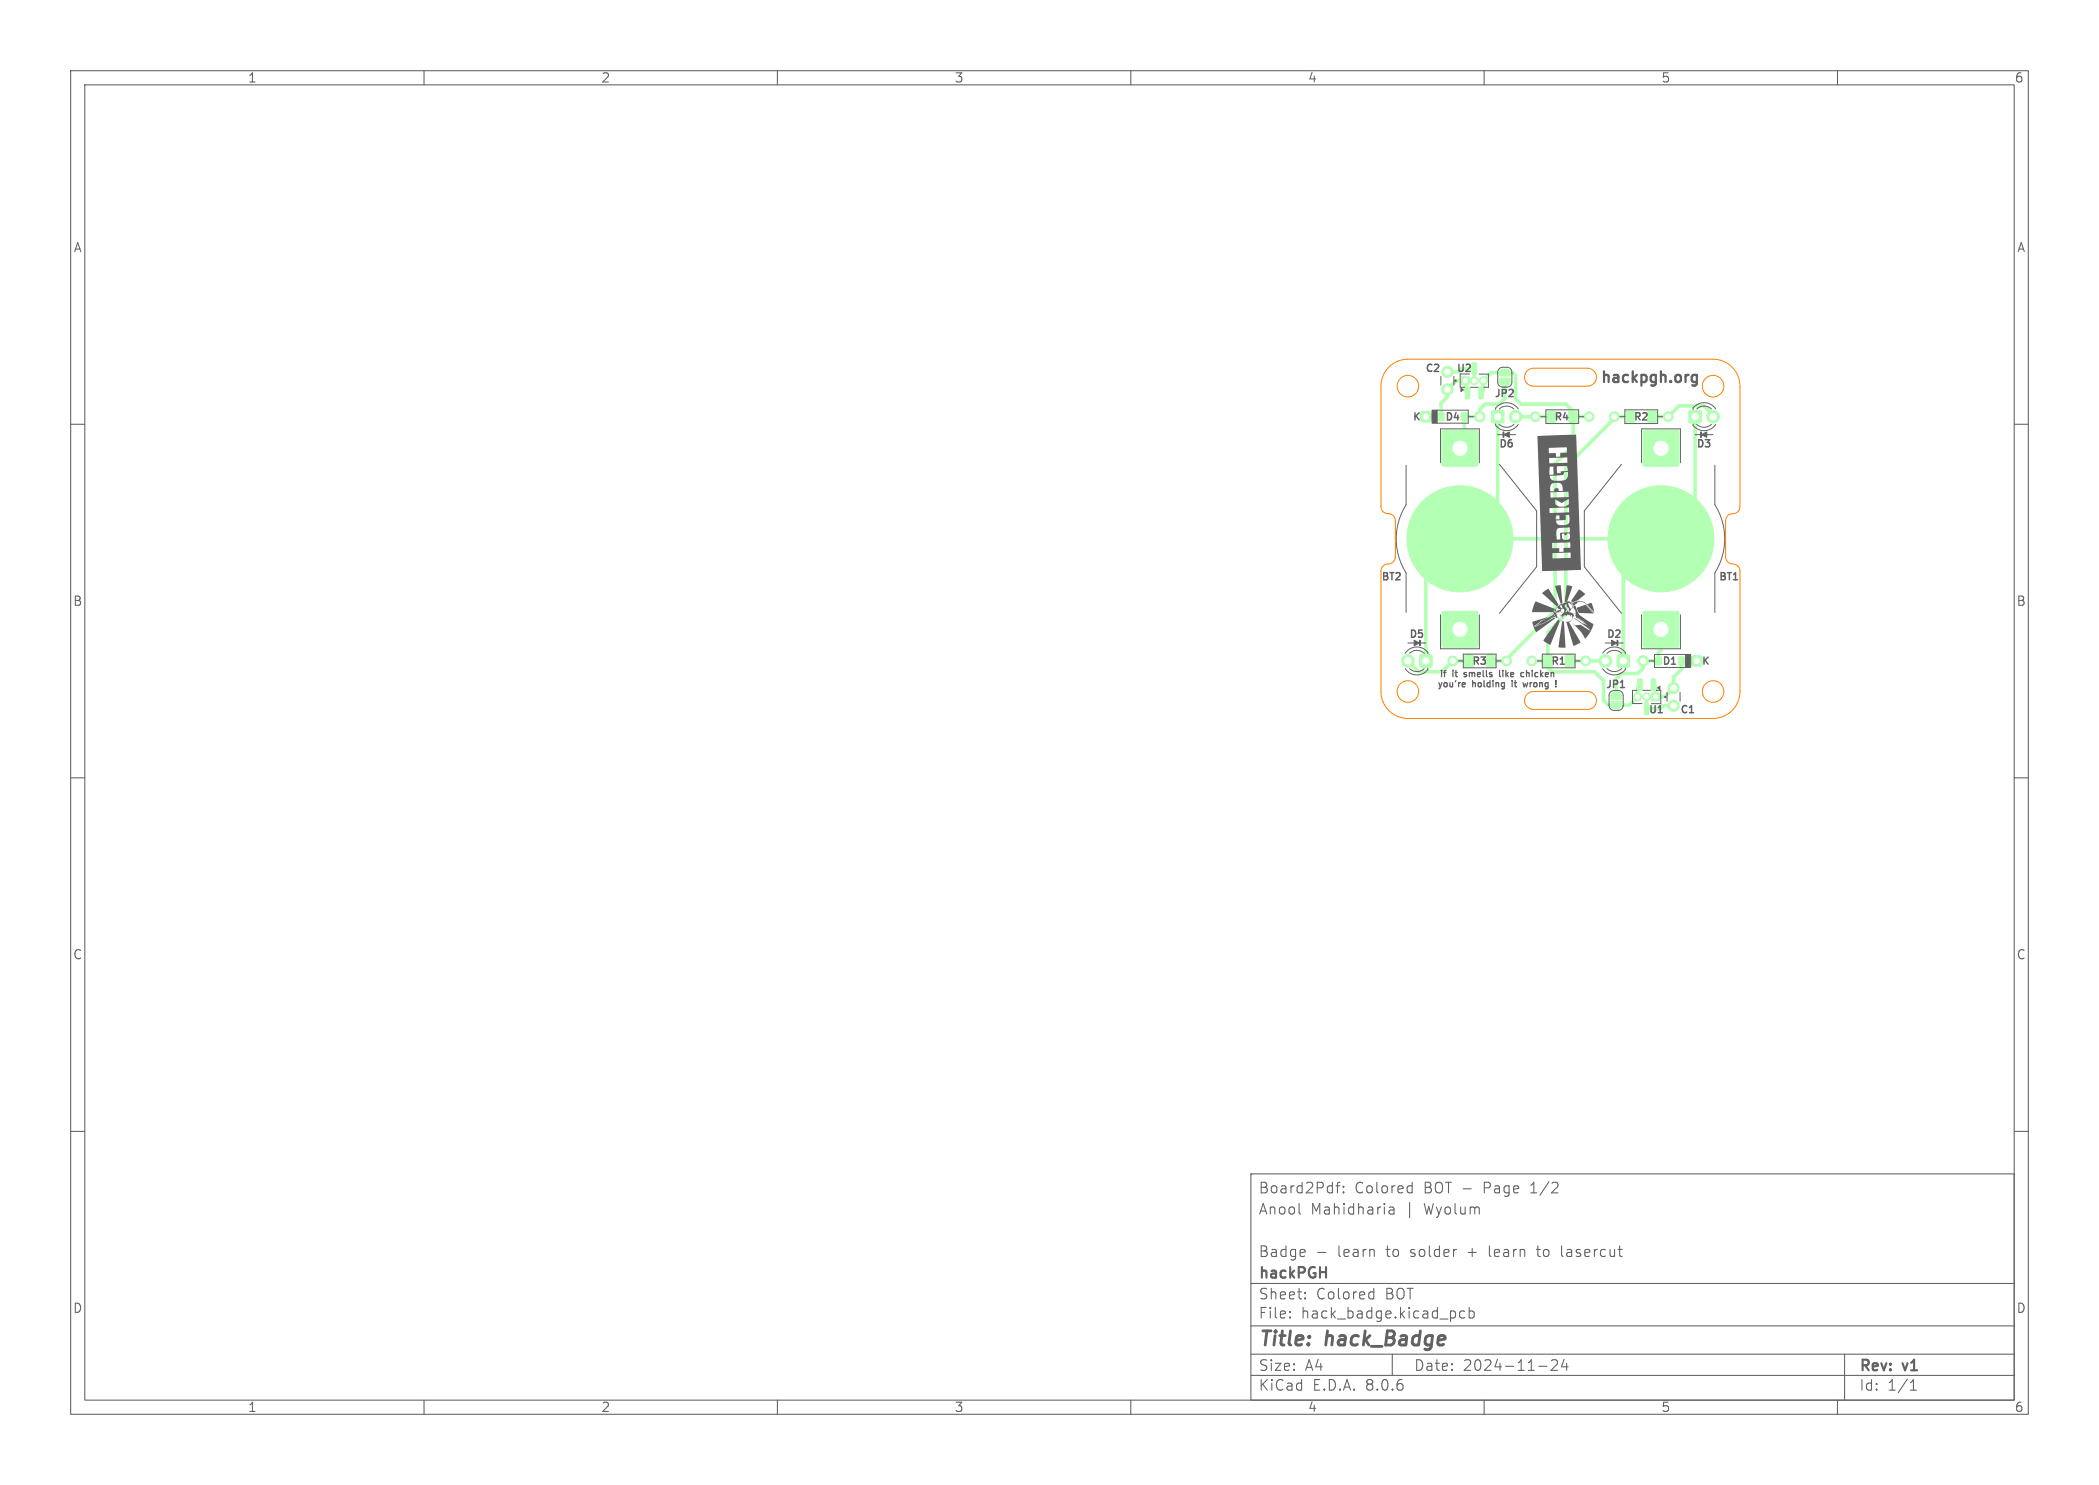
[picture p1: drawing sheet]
<svg xmlns="http://www.w3.org/2000/svg" width="297mm" height="210mm" viewBox="0 0 297 210" stroke-linecap="round" stroke-linejoin="round" font-family="sans-serif">
<g fill="#b3ffb3" stroke="#b3ffb3" stroke-width=".14">
<path d="M200.9 92.6h.2h1.5l.1 .2-.1 1.5-.2 .1-1.5-.1v-.2z"/>
<path d="M239 58.1l.2-.1 1.5 .1 .1 .2-.1 1.5h-.2h-1.5v-.2z"/>
<path d="M211.1 58.1l.2-.1 1.4 .1 .1 .2-.1 1.5h-.1h-1.5l-.1-.2z"/>
<path d="M228.9 92.6h.1h1.5l.1 .2-.1 1.5-.2 .1-1.4-.1-.1-.2z"/>
<path d="M232.5 60.9h.2h4.8l.1 .2-.1 4.8-.2 .1-4.8-.1v-.2z"/>
<path d="M232.5 86.5l.2-.1 4.8 .1 .1 .2-.1 4.8h-.2h-4.8v-.2z"/>
<path d="M204.1 86.5l.2-.1 4.8 .1v.2v4.8h-.2h-4.8l-.1-.2z"/>
<path d="M204.1 60.9h.2h4.8v.2v4.8l-.2 .1-4.8-.1-.1-.2z"/>
<path d="M218.4 92.7l.2-.1 1 .1v.1v1.5h-.2h-1l-.1-.2z"/>
<path d="M221.5 92.7l.2-.1 1 .1v.1v1.5h-.2h-1l-.1-.2z"/>
<path d="M201.1 58.3l.2-.1 1.1 .1 .1 .1-.1 1.2-.1 .1-1.2-.1-.1-.2z"/>
<path d="M203.5 58.4h.8v1.1h-.8z"/>
<path d="M206.8 58.4h.8v1.1h-.8z"/>
<path d="M228 98.1a.95 .95 0 0 1 1.1-.2l.3 .3v.7h-1.5v-.6z"/>
<path d="M227.9 99.2h1.5v.6l-.1 .2a.95 .95 0 0 1-1 .2l-.3-.3z"/>
<path d="M206.8 53.3h1.1v1.1h-1.1z"/>
<path d="M207.4 54.8l.4-.1 .2 .1v1.4l-.1 .2h-.4l-.2-.1z"/>
<path d="M208.3 51.3h.5l.1 .1v1.4l-.1 .2h-.4l-.1-.1z"/>
<path d="M209.3 54.8l.4-.1 .2 .1v1.4l-.1 .2h-.4l-.2-.1z"/>
<path d="M233.7 98h1.1v1.1h-1.1z"/>
<path d="M233.7 96h.4l.2 .1v1.4l-.1 .2h-.4l-.2-.1z"/>
<path d="M232.7 99.5l.5-.1 .1 .1v1.4l-.1 .2h-.4l-.1-.1z"/>
<path d="M231.8 96h.4l.2 .1v1.4l-.1 .2h-.4l-.2-.1z"/>
<path d="M230.1 58.1h.2h1v.2v1.4l-.2 .1-1-.1-.1-.1z"/>
<path d="M233.2 58.1h.2h1v.2v1.4l-.2 .1-1-.1-.1-.1z"/>
<path d="M212.2 53.5h1.5v.6l-.1 .2a.95 .95 0 0 1-1.1 .2l-.3-.3z"/>
<path d="M212.3 52.4a.95 .95 0 0 1 1-.2l.3 .3 .1 .7h-1.5v-.6z"/>
<path d="M210.3 92.7l.2-.1 1 .1 .1 .1-.1 1.5h-.2h-1v-.2z"/>
<path d="M207.2 92.7l.2-.1 1 .1 .1 .1-.1 1.5h-.2h-1v-.2z"/>
<path d="M239.4 92.8l.2-.1 1.2 .1 .1 .2-.1 1.1-.2 .1-1.2-.1v-.1z"/>
<path d="M237.6 92.9h.7v1.1h-.7z"/>
<path d="M234.3 92.9h.7v1.1h-.7z"/>
<path d="M222 58.1h.2h1l.1 .2-.1 1.4-.2 .1-1-.1v-.1z"/>
<path d="M218.9 58.1h.2h1l.1 .2-.1 1.4-.2 .1-1-.1v-.1z"/>
<circle cx="199.2" cy="93.5" r=".9"/>
<circle cx="242.4" cy="58.9" r=".9"/>
<circle cx="214.5" cy="58.9" r=".9"/>
<circle cx="227.2" cy="93.5" r=".9"/>
<circle cx="235" cy="76.2" r="7.5"/>
<circle cx="206.6" cy="76.2" r="7.5"/>
<circle cx="216.7" cy="93.5" r=".7"/>
<circle cx="224.4" cy="93.5" r=".7"/>
<circle cx="209.4" cy="58.9" r=".75"/>
<circle cx="204.8" cy="55.1" r=".8"/>
<circle cx="204.8" cy="52.6" r=".8"/>
<circle cx="208.6" cy="53.8" r=".56"/>
<circle cx="209.9" cy="53.8" r=".56"/>
<circle cx="233" cy="98.6" r=".56"/>
<circle cx="231.7" cy="98.6" r=".56"/>
<circle cx="236.8" cy="97.3" r=".8"/>
<circle cx="236.8" cy="99.8" r=".8"/>
<circle cx="228.4" cy="58.9" r=".7"/>
<circle cx="236" cy="58.9" r=".7"/>
<circle cx="213.2" cy="93.5" r=".7"/>
<circle cx="205.6" cy="93.5" r=".7"/>
<circle cx="232.5" cy="93.5" r=".75"/>
<circle cx="224.9" cy="58.9" r=".7"/>
<circle cx="217.2" cy="58.9" r=".7"/>
<circle cx="223.3" cy="76.2" r=".3"/>
<circle cx="218.3" cy="76.2" r=".3"/>
</g>
<g fill="none" stroke="#b3ffb3" stroke-width=".51">
<path d="M204.8 52.6h1.5M206.8 52.1h1.8v1.7M207.7 55.6l-.4-.4v-1.4h-1.2l-1.3 1.3v1l-.9 .9v1.9h-2.1M209.6 55.6l.3-.4v-1.4l1.1-1.1h3.1l.4 .4v3.3l.7 .8h6.4l1 1v4.8l-2.6 2.5v20.9l-6.8 6.8v.3h-2.3M211.9 58.9v12l-10.1 10.1v12.5M212.9 54v2.4l-.7 .8h-2.1l-.7 .7v1h-2.2v3.9l-.6 .6M214.5 58.9h5M222.6 58.9h2.3M230.7 58.9h-2.3v.3l-6.8 6.8v20.9l-2.6 2.5v4.1h-2.3M233.8 58.9h2.2l1.6-1.5h3.5l1.3 1.3v.2M239.9 58.9v12.5l-10.2 10.1v12M206.6 76.2h11.7"/>
<path d="M223.3 76.2h11.7M199.2 93.5l1.5 1.5h3.3l1.6-1.5h2.2M219 94.5l.5 .5h6.1l1.3 1.3v2.8l.6 .6h3.1l1.1-1.1v-1.4l.3-.4M222.1 93.5h5.1M233 98.6v1.7M235 89v2.9l-.4 .4v1.2h-2.1v1l-.8 .8h-2.3l-.7 .7v2.4M236.8 99.8h-1.5l-.5 .5M240.1 93.5h-2.2v1.1l-1.1 1.2v1.5l-1.2 1.3h-1.3v-1.4l-.4-.4"/>
</g>
<g fill="#fff" stroke="#fff" stroke-width=".14">
<circle cx="223.3" cy="76.2" r=".15"/>
<circle cx="218.3" cy="76.2" r=".15"/>
<circle cx="201.8" cy="93.5" r=".45"/>
<circle cx="199.2" cy="93.5" r=".45"/>
<circle cx="239.9" cy="58.9" r=".45"/>
<circle cx="242.4" cy="58.9" r=".45"/>
<circle cx="211.9" cy="58.9" r=".45"/>
<circle cx="214.5" cy="58.9" r=".45"/>
<circle cx="229.7" cy="93.5" r=".45"/>
<circle cx="227.2" cy="93.5" r=".45"/>
<circle cx="235" cy="63.4" r="1"/>
<circle cx="235" cy="89" r="1"/>
<circle cx="206.6" cy="89" r="1"/>
<circle cx="206.6" cy="63.4" r="1"/>
<circle cx="216.7" cy="93.5" r=".35"/>
<circle cx="224.4" cy="93.5" r=".35"/>
<circle cx="201.8" cy="58.9" r=".37"/>
<circle cx="209.4" cy="58.9" r=".37"/>
<circle cx="204.8" cy="55.1" r=".4"/>
<circle cx="204.8" cy="52.6" r=".4"/>
<circle cx="207.3" cy="53.8" r=".3"/>
<circle cx="208.6" cy="53.8" r=".3"/>
<circle cx="209.9" cy="53.8" r=".3"/>
<circle cx="234.3" cy="98.6" r=".3"/>
<circle cx="233" cy="98.6" r=".3"/>
<circle cx="231.7" cy="98.6" r=".3"/>
<circle cx="236.8" cy="97.3" r=".4"/>
<circle cx="236.8" cy="99.8" r=".4"/>
<circle cx="228.4" cy="58.9" r=".35"/>
<circle cx="236" cy="58.9" r=".35"/>
<circle cx="213.2" cy="93.5" r=".35"/>
<circle cx="205.6" cy="93.5" r=".35"/>
<circle cx="240.1" cy="93.5" r=".37"/>
<circle cx="232.5" cy="93.5" r=".37"/>
<circle cx="224.9" cy="58.9" r=".35"/>
<circle cx="217.2" cy="58.9" r=".35"/>
</g>
<g fill="none" stroke="#626262" stroke-width=".15">
<path d="M10 10h277v190h-277zM12 12h273v186h-273zM60 10v2M110 10v2M160 10v2M210 10v2M260 10v2M10 60h2M285 60h2M10 110h2M285 110h2M10 160h2"/>
<path d="M285 160h2M177 166h108v32h-108zM183.9 171.6l.1 .1M186.5 177.1h1.1M189 167.7h.6M189.6 167.2l-.3 .1-.1 .1v1.3M190.1 168.6h.1l-.1 .1M190.1 168.6h-.1l.1 .1M190.1 167.8v.1M190.1 168.6v.1M190.1 167.8h.1l-.1 .1M190.1 167.8h-.1l.1 .1"/>
<path d="M196.6 170.8l.1-.1 .5 .1v.9M197.2 171.1h-.5a.29 .29 0 0 0-.2 .3 .29 .29 0 0 0 .2 .3l.5-.1M199.4 167.7l.4 .1M199.8 167.2v1.5M199.8 168.6l-.4 .1M217.4 176.7h.6M221 176.2v1.3l.2 .2M60 198v2M110 198v2M160 198v2M177 194.5h108M177 191.5h108"/>
<path d="M177 187.5h108M177 181.5h108M182.5 186.3h.1l-.1 .1M182.5 186.3v.1M182.5 185.5v.1M182.5 185.5h.1l-.1 .1M184.7 183.6v.1M184.7 183.6h-.1l.1 .1M184.7 182.8v.1M184.7 182.8h-.1l.1 .1M194 182.7l.4 .1M194.4 182.2v1.5"/>
<path d="M194.4 183.6l-.4 .1M197 191.5v3M207.2 185.5l-.4-.1-.3 .3v.4l.2 .2 .1 .1 .4-.1M207.9 185.5l.4-.1 .3 .3v.4l-.1 .2-.2 .1-.4-.1M207.9 184.9v1.5M210 198v2M217.7 193.2h1.2M219.5 192.4l.2-.1 .5 .1a.41 .41 0 0 1 .1 .5l-.8 .9h.9M221.3 192.2l-.3 1.1h.9M221.7 192.8v1M260 198v2M261 191.5v6.5"/>
<path d="M270.3 196.6h.9M270.3 195.5l.4-.4v1.5"/>
</g>
<g fill="#626262">
<path d="M217.3 85.1l2.7 1-.1 .3-.2 .2h-2.9l.1-.7z"/>
<path d="M216.8 87.9l2.2-.6-1 .5-.2 .3-.6 .4-.1 .1h.1l1.1-.4 1.6-.9 .2 .1-2.7 2-.4-.8z"/>
<path d="M217.2 88.6l.7-.5 .2-.3 1.7-.9-.1-.2 .2 .4h-.3h.3l.1 .1h-.6h.6l.1 .2-.2-.1h-.7h.7l-.3 .1-.2-.1v.1h.2l-1.4 .8z"/>
<path d="M219.8 86.6l.1-.1 .2 .1 .2 .8h-.1z"/>
<path d="M218.2 83.9l.9-.6 1.5 2.3-.3 .1z"/>
<path d="M220.5 87.6l.2 .3-1.4 3.3-.9-.6z"/>
<path d="M220.1 82.9l.7-.2 .3 2.7h-.3z"/>
<path d="M220.4 87.2l.3 .5 .5 .1-.5-.1z"/>
<path d="M221.3 87.8h.1z"/>
<path d="M221 87.9h.3l.2 3.7-1-.1z"/>
<path d="M222.3 88l.1 .1z"/>
<path d="M221.7 82.8l.8 .1-.7 2-.4 .3z"/>
<path d="M222.3 85.1l.2 .1-.1 .1z"/>
<path d="M221.7 87.9l.5-.1 .4-.4-.4 .4 .1 .2z"/>
<path d="M220.3 85.8l.5-.3 .3-.1 .7-.4 .4 .1 .4 .8-.3-.5-.3-.1h-.1l.3 .7 .1 .1 .3-.2-.4 .5-.3-.1 .1-.2-.3-.3v-.3l-.3 .1 .1 .4h-.4l-.2-.4-.2 .1 .3 .3h.5l.3 .3-.1-.1-.2 .3v.1l.3-.3 .1 .2 .3-.1-.2 .1 .4 .2 .2 .2 .1 .1-.1 .3-.2 .2 .1-.3-.2-.3v.3l-.3-.2-.2-.1-.2 .2v-.1h-.3l-.1 .2v-.1l-.1 .4-.1-.4-.2 .2 .1-.3h-.2h.2l.3-.4 .2-.2-.1-.2-.1-.1-.3 .1-.3-.1-.3-.2-.2 .5 .1 .2 .1-.2 .7-.3-.1 .2v.2h.3l-.3 .1-.2-.2-.1 .2h-.3v.2l-.3-.5z"/>
<path d="M222.4 85.3l.6-.3 .2 .2-.6 .5z"/>
<path d="M221.6 87.9l.4 .1 1.6 2.8-.9 .5h-.1z"/>
<path d="M217.5 61.7l5.5-.2 .1 2.4h-1.4v-.6h-2.6l.1 .8h.9l.1 .5h.6v-.6h.9v-.1h1.4l.1 1.5h-1.4v-.7l-2.6 .1v.7l4-.1v1.1h-1.4l-.1-.6h-1.4v1h.5v-.2l1-.1v-.1h1.4v.3h-1.9l-.1 .3h-1.3l-.1-1.1h-.5v1.1h1.9l-1.9 .2 .2 .5 .6 .2a1.73 1.73 0 0 0 1.6-.3l.2-.9h1.3l.1 2.6h-2.2v-.1a.74 .74 0 0 0-.6-1h-.1a.77 .77 0 0 0-1 .4v.8l.5-.1 .1-.3 .3-.1 .2 .1 .1 .3h2.7v.9h-1.3l-.1-.8-2.5 .1v.8l3.9-.1 .1 .7h-1.4v-.4l-1 .5-.9-.5v.8l.3 .1a1.55 1.55 0 0 0 1.6-.2v-.3h1.4v1.3h-1.4v-.5l-2.8 .1 .1 .6h2.7v-.2h1.4l.1 1.2h-1.4l-.1-.6-.1-.1h-.4l.1 .5h-.9v-.4h-.5l-.1 .5h.6v-.1h.9l-.2 .2-1.3 .1 .3 .5 .5 .2 .7-.1 .2-.1 .2-.2 .1-.4h1.4v1.7h-1.4v-.6l-1.5 .1-.3 .2-.1 .7 .1 .7h.4l.1-1h1.3v-.1h1.4v.7h-1.3l-.1-.4-.1-.1-.3 .1-.1 .1-.1 .1-.2-.2h-.2l-.1 .3 .1 .4 .4 .2 .5-.1 .2-.4h1.3l.1 1.4h-1.4v-.6l-2.6 .1v.7h1v.6l.6-.1v-.5h1v-.2h1.4v1.2h-1.4v-.4l-2.5 .1v.8l2.5-.1v-.4h1.4l.1 2.1-5.5 .2z"/>
<path d="M223.4 83.3l.9 .7-1.1 .9-.6 .3-.2-.1-.1-.1z"/>
<path d="M222.7 85.7l.2-.1 .5 1.3 1.7 1.2h-.8l-1.1-.8 1.1 .8h.8l.4 .2-.1 .1a4.1 4.1 0 0 1-1.1 1.9l-.2-.4a5.8 5.8 0 0 0-1.7-1.8 1.1 1.1 0 0 0 1.2 .3l1.4 .8-.7-.7-1.6-1 .2-.1 .9 .7 .9 .3-1.7-1.1v-.2l-.1 .1 .1-.4h-.3l.2-.1v-.3l-.3-.4z"/>
<path d="M224.6 85.4l.6-.1 .4 1.2z"/>
<path d="M223.1 85.9l1.3-.4 1.2 1.3-2.2-.1z"/>
<path d="M223.2 85h.3a1.54 1.54 0 0 1 1.4 .9l.7 .8-1.4-1.4-.5-.2h-.4z"/>
</g>
<path d="M212.2 94.8v.8l.1 .1M215.3 95.7h.3M215.3 95.1h.3M215.5 96.5l.2 .6 .1-.4 .2 .4M220.1 96.3v.5M220.1 96.2v.6M220.2 96.3l-.1 .5" fill="none" stroke="#626262" stroke-width=".18"/>
<path d="M239.7 53l.4 .1M240.1 53v1.2a.41 .41 0 0 1-.5 .3M240.1 54h-.4" fill="none" stroke="#626262" stroke-width=".32"/>
<path d="M229.3 97.2h.6M234.6 100.8h.6" fill="none" stroke="#626262" stroke-width=".2"/>
<g fill="none" stroke="#626262" stroke-width=".14">
<path d="M203.4 58h4.4v1.8h-4.4M203.9 53.2v1.3M205.7 53.2v1.3M206.6 52.9v1.9h.7M207.8 58.9h.8M208.1 54.8h1.1M209.3 52.9h1.3v1.9h-.6M211.6 59.9v.2a1.98 1.98 0 0 0 3.2-.1M212.1 52.1l.4-.1 .7-.1a.7 .7 0 0 1 .7 .7v1.4a.7 .7 0 0 1-.7 .7h-.6a.7 .7 0 0 1-.7-.7v-1.4zM214.2 57.8a1.5 1.5 0 0 0-2.1 0M214.8 57.8a1.98 1.98 0 0 0-3.2-.1v.2M218 58.9h.7"/>
<path d="M218.7 58h4.7v1.9h-4.7zM223.4 58.9h.7M229.2 58.9h.7M229.9 58h4.7v1.9h-4.7zM234.6 58.9h.7M239.6 59.9v.2a1.98 1.98 0 0 0 3.2-.1M242.2 57.8a1.5 1.5 0 0 0-2.1 0M242.8 57.8a1.98 1.98 0 0 0-3.2-.1v.2M199 65.8v5.6a9 9 0 0 0 0 9.6v5.6M203.8 65.4v-4.7h5.5v4.7M211.9 61.5h.8M212.2 65.7l5.2 6.6v7.8l-5.2 6.6"/>
<path d="M213.6 61.5h.9M214.2 60a1.5 1.5 0 0 1-2.1 0M229.4 65.7l-5.2 6.6v7.8l5.2 6.6M232.3 65.4v-4.7h5.5v4.7M239.9 61.5h.7M241.5 61.5h.9M242.2 60a1.5 1.5 0 0 1-2.1 0M242.6 65.8v5.6a9 9 0 0 1 0 9.6v5.6M198.8 92.4a1.98 1.98 0 0 1 3.2-.1v.2M201 90.9h.8M201.5 92.4a1.5 1.5 0 0 0-2.1 0M201.5 94.6a1.5 1.5 0 0 1-2.1 0"/>
<path d="M202 94.5v.2a1.98 1.98 0 0 1-3.2-.1M203.8 87v4.7h5.5v-4.7M206.3 93.5h.8M207.1 92.5h4.6v1.9h-4.6zM211.7 93.5h.7M217.5 93.5h.7M218.2 92.5h4.7v1.9h-4.7zM222.9 93.5h.7M226.8 92.4a1.98 1.98 0 0 1 3.2-.1v.2M228.4 97.7a.7 .7 0 0 0-.7 .7v1.4a.7 .7 0 0 0 .7 .7h.6a.7 .7 0 0 0 .7-.7v-1.4a.7 .7 0 0 0-.7-.7M228.9 90.9h.8M229.5 92.4a1.5 1.5 0 0 0-2.1 0"/>
<path d="M229.5 94.6a1.5 1.5 0 0 1-2.1 0M230 94.5v.2a1.98 1.98 0 0 1-3.2-.1M231.6 97.6h-.6v1.9h1.3M232.3 87v4.7h5.5v-4.7M232.5 97.6h1M233.3 93.5h.8M234.4 97.6h.6v1.9h-1.3M235.9 97.9v1.3M237.7 97.9v1.3M238.5 92.6h-4.4v1.8h4.4"/>
<circle cx="206" cy="53.8" r=".1"/>
<circle cx="235.6" cy="98.6" r=".1"/>
</g>
<g fill="#626262" stroke="#626262" stroke-width=".14">
<path d="M200.9 90.6h.1v.7h-.1z"/>
<path d="M200.1 90.6l.8 .3-.8 .4z"/>
<path d="M240.6 61.1h.1v.7h-.1z"/>
<path d="M240.7 61.5l.8-.4v.7z"/>
<path d="M212.7 61.1h.1v.7h-.1z"/>
<path d="M212.8 61.5l.8-.4v.7z"/>
<path d="M228.8 90.6h.1v.7h-.1z"/>
<path d="M228 90.6l.8 .3-.8 .4z"/>
<path d="M202.6 58h.8v1.8h-.8z"/>
<path d="M206.7 54.9l.4 .2-.4 .3z"/>
<path d="M234.5 97.3l.4-.3v.5z"/>
<path d="M238.5 92.6h.7v1.8h-.7z"/>
</g>
<g fill="none" stroke="#ff8000" stroke-width=".14">
<path d="M196.5 51.9a3.8 3.8 0 0 1 2.7-1.1h43.2a3.8 3.8 0 0 1 3.8 3.8v17a1.11 1.11 0 0 1-1.3 1.1l-.5 .3-.2 .6v5.1a1.11 1.11 0 0 0 1.2 1.1l.6 .4 .2 .6v17a3.8 3.8 0 0 1-3.8 3.8h-43.2a3.8 3.8 0 0 1-3.8-3.8v-17a1.11 1.11 0 0 1 1.3-1.1l.5-.3 .2-.6v-5.1a1.11 1.11 0 0 0-1.2-1.1l-.6-.4-.2-.6v-17a3.8 3.8 0 0 1 1.1-2.7zM216.1 52.4l.4-.2 .4-.1h7.7a1.27 1.27 0 0 1 1.3 1.2 1.27 1.27 0 0 1-1.3 1.3h-7.6a1.27 1.27 0 0 1-1.2-.8 1.27 1.27 0 0 1 .3-1.4zM216.1 98.2l.4-.3 .4-.1h7.7a1.27 1.27 0 0 1 1.3 1.3 1.27 1.27 0 0 1-1.3 1.2h-7.6a1.27 1.27 0 0 1-1.2-.8 1.27 1.27 0 0 1 .3-1.3z"/>
<circle cx="199.2" cy="54.6" r="1.52"/>
<circle cx="242.4" cy="54.6" r="1.52"/>
<circle cx="199.2" cy="97.8" r="1.52"/>
<circle cx="242.4" cy="97.8" r="1.52"/>
</g>
<g font-size="2.8" fill="#626262">
<text x="178" y="190.9">Title:</text>
<text x="187.7" y="190.9">hack_Badge</text>
</g>
<g font-size="2.1" fill="#626262">
<text x="226.4" y="54.6">hackpgh.org</text>
<text x="178" y="172">Anool</text>
<text x="178" y="169">Board2Pdf:</text>
<text x="185.4" y="172">Mahidharia</text>
<text x="191.7" y="169">Colored</text>
<text x="198.9" y="172">|</text>
<text x="201.5" y="169">BOT -</text>
<text x="201.7" y="172">Wyolum</text>
<text x="210.2" y="169">Page</text>
<text x="217" y="169">1/2</text>
<text x="178" y="178">Badge</text>
<text x="189.3" y="178">learn</text>
<text x="196.3" y="178">to</text>
<text x="199.8" y="178">solder</text>
<text x="208" y="178">+</text>
<text x="211.2" y="178">learn</text>
<text x="218.2" y="178">to</text>
<text x="221.7" y="178">lasercut</text>
<text x="178" y="184">Sheet:</text>
<text x="178" y="181.2">hackPGH</text>
<text x="186.2" y="184">Colored</text>
<text x="196.1" y="184">BOT</text>
<text x="178" y="186.7">File:</text>
<text x="184.1" y="186.7">hack_badge.kicad_pcb</text>
<text x="178" y="196.9">KiCad</text>
<text x="178" y="194.1">Size:</text>
<text x="184.7" y="194.1">A4</text>
<text x="185.7" y="196.9">E.D.A.</text>
<text x="193.3" y="196.9">8.0.6</text>
<text x="200" y="194.1">Date:</text>
<text x="207" y="194.1">2024-11-24</text>
<text x="263" y="194.3">Rev:</text>
<text x="263" y="196.9">Id:</text>
<text x="267.1" y="196.9">1/1</text>
<text x="269.4" y="194.3">v1</text>
</g>
<g font-size="1.8" fill="#626262">
<text x="35" y="11.9">1</text>
<text x="85" y="11.9">2</text>
<text x="135" y="11.9">3</text>
<text x="185" y="11.9">4</text>
<text x="235" y="11.9">5</text>
<text x="285" y="11.9">6</text>
<text x="10.3" y="35.9">A</text>
<text x="285.4" y="35.9">A</text>
<text x="10.3" y="85.9">B</text>
<text x="285.3" y="85.9">B</text>
<text x="10.3" y="135.9">C</text>
<text x="285.3" y="135.9">C</text>
<text x="10.3" y="185.9">D</text>
<text x="285.3" y="185.9">D</text>
<text x="35" y="199.9">1</text>
<text x="85" y="199.9">2</text>
<text x="135" y="199.9">3</text>
<text x="185" y="199.9">4</text>
<text x="235" y="199.9">5</text>
<text x="285" y="199.9">6</text>
</g>
<g font-size="1.4" fill="#626262">
<text x="201.6" y="52.9">C2</text>
<text x="206" y="52.9">U2</text>
<text x="199.8" y="59.7">K</text>
<text x="204.4" y="59.7">D4</text>
<text x="211.3" y="56.4">JP2</text>
<text x="219.8" y="59.7">R4</text>
<text x="231" y="59.7">R2</text>
<text x="212" y="63.6">D6</text>
<text x="239.9" y="63.6">D3</text>
<text x="195.3" y="82.3">BT2</text>
<text x="243.1" y="82.3">BT1</text>
<text x="199.3" y="90.5">D5</text>
<text x="208.2" y="94.3">R3</text>
<text x="219.4" y="94.3">R1</text>
<text x="227.2" y="90.5">D2</text>
<text x="235.1" y="94.3">D1</text>
<text x="240.7" y="94.3">K</text>
<text x="227.1" y="97.6">JP1</text>
<text x="233.2" y="101.1">U1</text>
<text x="237.6" y="101.1">C1</text>
</g>
<g font-size="1.2" fill="#626262">
<text x="203.3" y="97.4">you're</text>
<text x="203.6" y="96">if</text>
<text x="205.5" y="96">it</text>
<text x="207.5" y="96">smells</text>
<text x="208.3" y="97.4">holding</text>
<text x="212.9" y="96">like</text>
<text x="214.3" y="97.4">it</text>
<text x="216.3" y="97.4">wrong</text>
<text x="216.3" y="96">chicken</text>
</g>
</svg>
